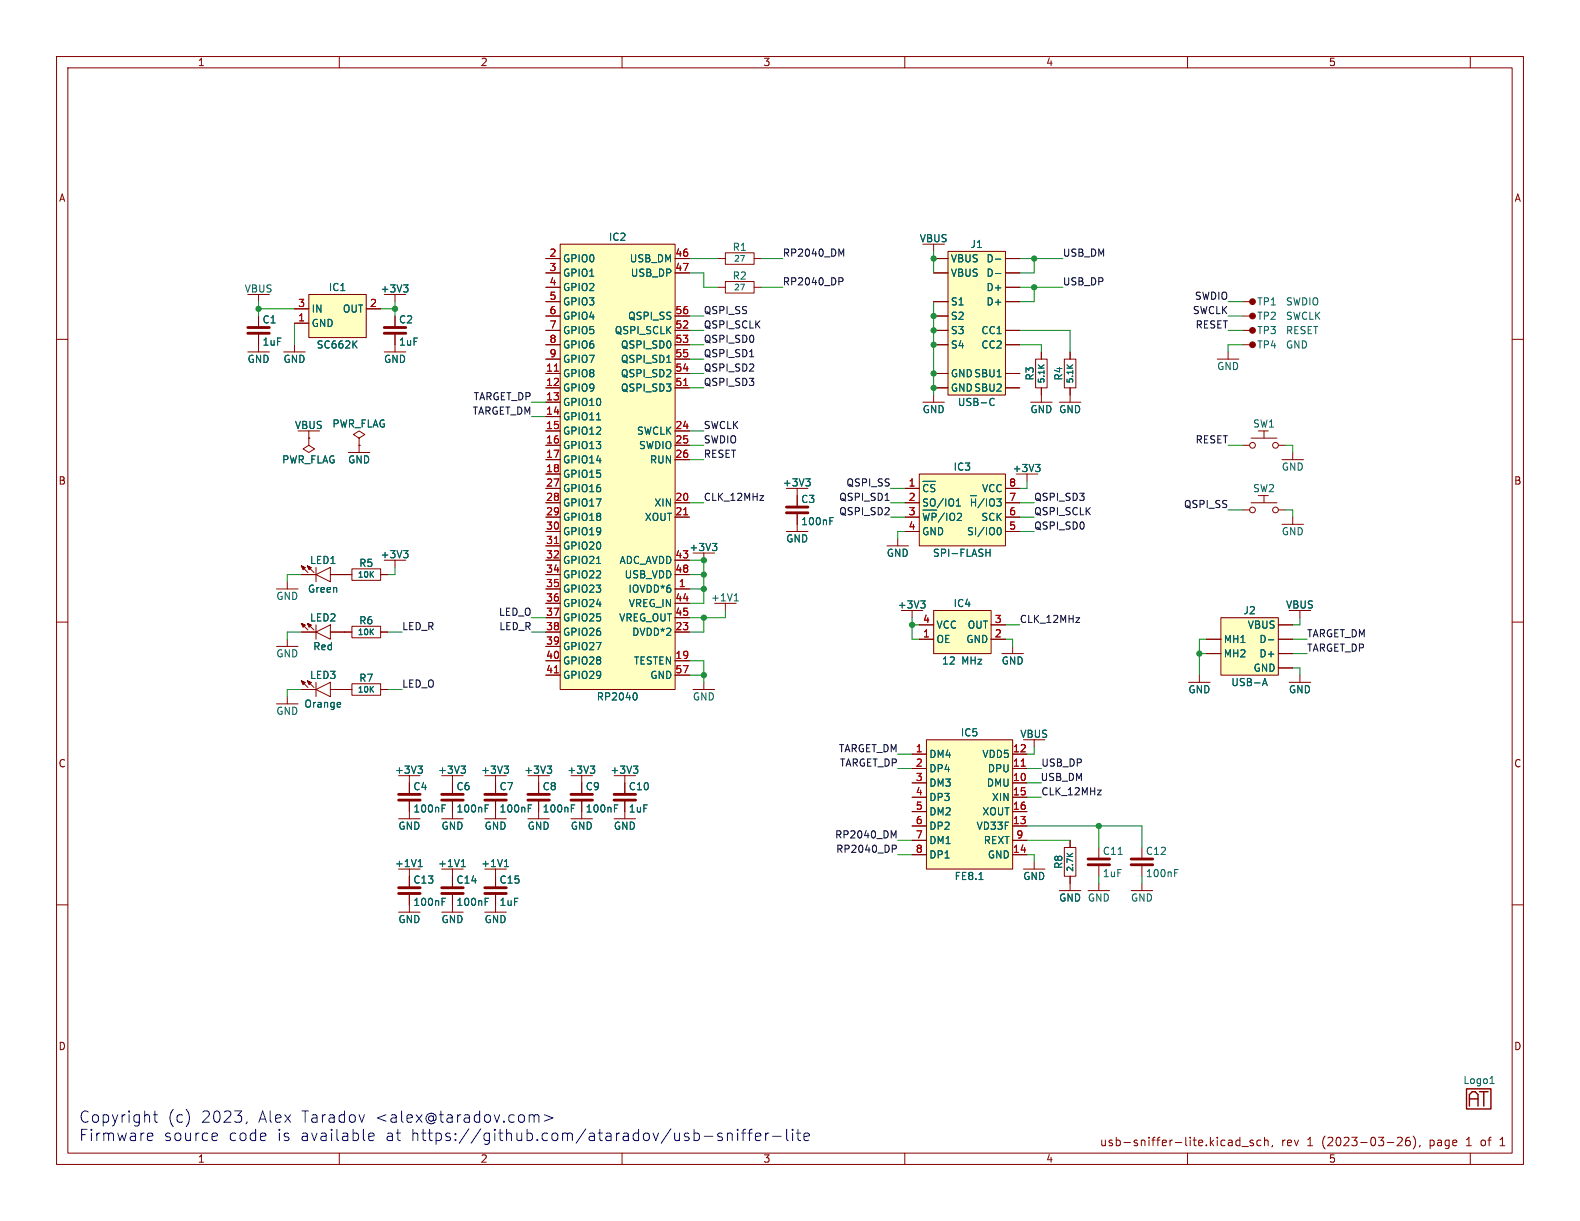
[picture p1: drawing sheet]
<svg xmlns="http://www.w3.org/2000/svg" width="279mm" height="216mm" viewBox="0 0 279 216" stroke-linecap="round" stroke-linejoin="round" font-family="sans-serif">
<g fill="none" stroke="#840000" stroke-width=".18">
<path d="M10 10h259.4v195.9h-259.4zM12 12h255.4v191.9h-255.4zM60 10v2M110 10v2M160 10v2M210 10v2M260 10v2M10 60h2M45.7 52.1v1.2M45.7 55.9v1.9M45.7 59.1v3.1M52.1 57.2h2.5"/>
<path d="M52.1 54.6h2.5M54.6 52.1h10.2v7.6h-10.2zM64.8 54.6h2.5M69.8 52.1v1.2M69.8 55.9v1.9M69.8 59.1v3.1M96.5 53.3h2.6M96.5 58.4h2.6M96.5 50.8h2.6M96.5 45.7h2.6M96.5 48.3h2.6M96.5 55.9h2.6"/>
<path d="M99.1 43.2h20.3v78.7h-20.3zM119.4 58.4h2.5M119.4 45.7h2.5M119.4 48.3h2.5M119.4 55.9h2.5M127 50.8h1.3M127 45.7h1.3M128.3 44.7h5v2h-5zM128.3 49.8h5v2h-5zM133.3 50.8h1.3M133.3 45.7h1.3M165.1 53.3h2.5"/>
<path d="M165.1 43.2v1.3M165.1 58.4h2.5M165.1 45.7h2.5M165.1 48.3h2.5M165.1 55.9h2.5M167.6 44.5h10.2v25.4h-10.2zM177.8 53.3h2.5M177.8 58.4h2.5M177.8 50.8h2.5M177.8 45.7h2.5M177.8 48.3h2.5M219.7 53.3h1.8"/>
<path d="M219.7 58.4h1.8M219.7 55.9h1.8M267.4 60h2M43.8 62.2h3.8M50.2 62.2h3.8M52.1 61v1.2M54.6 77.5v1.2l1 .7-1 .6-1-.6 1-.7M54.6 77.5h.1M54.6 76.2v1.3M63.5 77.5l1-.7-1-.6-1 .6 1 .7v1.2M63.5 78.7h.1M63.5 78.7v1.3"/>
<path d="M67.9 62.2h3.9M96.5 63.5h2.6M96.5 78.7h2.6M96.5 61h2.6M96.5 66h2.6M96.5 68.6h2.6M96.5 71.1h2.6M96.5 73.7h2.6M96.5 76.2h2.6M119.4 63.5h2.5M119.4 78.7h2.5M119.4 61h2.5"/>
<path d="M119.4 66h2.5M119.4 68.6h2.5M119.4 76.2h2.5M163.2 71.1h3.8M165.1 61h2.5M165.1 69.9v1.2M165.1 66h2.5M165.1 68.6h2.5M177.8 61h2.5M177.8 66h2.5M177.8 68.6h2.5M182.2 71.1h3.9"/>
<path d="M183.1 63.5h2.1v5.1h-2.1zM184.1 62.2v1.3M184.1 68.6v2.5M187.3 71.1h3.8M188.2 63.5h2v5.1h-2zM189.2 62.2v1.3M189.2 68.6v2.5M215.3 63.5h3.8M217.2 62.2v1.3M219.7 78.7h1.3M219.7 61h1.8M221.2 77.5h4.6"/>
<path d="M223.5 76.2v1.3M226.1 78.7h1.2M61.6 80h3.8M69.8 99.1v1.2M96.5 81.3h2.6M96.5 88.9h2.6M96.5 86.4h2.6M96.5 91.4h2.6M96.5 94h2.6M96.5 96.5h2.6M96.5 83.8h2.6M96.5 99.1h2.6"/>
<path d="M119.4 81.3h2.5M119.4 88.9h2.5M119.4 91.4h2.5M119.4 99.1h2.5M124.5 97.8v1.3M139.1 94h3.8M141 86.4v3.1M141 90.8v3.2M156.8 96.5h3.9M158.7 95.3v1.2M160 88.9h2.6M160 86.4h2.6"/>
<path d="M160 91.4h2.6M160 94h2.6M162.6 83.8h15.2v12.7h-15.2zM177.8 88.9h2.5M177.8 86.4h2.5M177.8 91.4h2.5M177.8 94h2.5M181.6 83.8v1.3M219.7 90.2h1.3M221.2 88.9h4.6M223.5 87.6v1.3M226.1 90.2h1.2"/>
<path d="M226.7 81.3h3.8M226.7 92.7h3.8M228.6 80v1.3M228.6 91.4v1.3M10 110h2M48.9 104.1h3.8M48.9 114.3h3.8M50.8 102.9v1.2M50.8 113v1.3M53.3 111.8h2.6M53.3 101.6h2.6M53.8 110.6l-.5-.4 .4 .6"/>
<path d="M53.8 100.4l-.5-.3 .4 .5M53.9 110.5l-.3 .4-.3-.7 .6 .3-.6-.3 1.2 1.2M53.9 100.4l-.3 .3-.3-.6 .6 .3-.6-.3 1.2 1.1M54.4 110.2l.3 .6M54.4 100.1l.3 .5M55 110.5l-.3 .4-.3-.7 .6 .3-.6-.3 1.1 1.2M55 100.4l-.3 .3-.3-.6 .6 .3-.6-.3 1.1 1.1M55.9 111.8l2.5-1.3v2.5zM55.9 101.6l2.5-1.3v2.6zM55.9 100.3v2.6M55.9 110.5v2.5M58.4 111.8h3.8"/>
<path d="M58.4 101.6h3.8M62.2 110.7h5.1v2.1h-5.1zM62.2 100.6h5.1v2h-5.1zM67.3 111.8h1.3M67.3 101.6h1.3M96.5 111.8h2.6M96.5 106.7h2.6M96.5 104.1h2.6M96.5 116.8h2.6M96.5 101.6h2.6M96.5 109.2h2.6M96.5 114.3h2.6"/>
<path d="M96.5 119.4h2.6M119.4 111.8h2.5M119.4 106.7h2.5M119.4 104.1h2.5M119.4 116.8h2.5M119.4 101.6h2.5M119.4 109.2h2.5M119.4 119.4h2.5M130.2 106.7h-1.9v1.3M161.3 108v1.2M162.6 113h2.5M162.6 110.5h2.5"/>
<path d="M165.1 108h10.2v7.6h-10.2zM175.3 113h2.5M175.3 110.5h2.5M177.2 115.6h3.8M179.1 114.3v1.3M212.1 119.4v1.3M213.4 115.6h2.5M213.4 113h2.5M215.9 109.2h10.2v10.2h-10.2zM226.1 115.6h2.5M226.1 113h2.5M226.1 118.1h2.5"/>
<path d="M226.1 110.5h2.5M229.9 108v1.2M229.9 119.4v1.3M267.4 110h2M48.9 124.5h3.8M50.8 123.2v1.3M53.3 121.9h2.6M53.8 120.8l-.5-.4 .4 .6M53.9 120.7l-.3 .4-.3-.7 .6 .3-.6-.3 1.2 1.2M54.4 120.4l.3 .6M55 120.7l-.3 .4-.3-.7 .6 .3-.6-.3 1.1 1.2M55.9 121.9l2.5-1.2v2.5z"/>
<path d="M55.9 120.7v2.5M58.4 121.9h3.8M62.2 120.9h5.1v2h-5.1zM67.3 121.9h1.3M72.4 137.2v3.1M80 137.2v3.1M87.6 137.2v3.1M95.2 137.2v3.1M102.9 137.2v3.1M110.5 137.2v3.1M122.6 121.9h3.8M124.5 120.7v1.2"/>
<path d="M161.3 133.4h2.5M161.3 138.4h2.5M161.3 135.9h2.5M163.8 130.8h15.3v22.9h-15.3zM179.1 133.4h2.5M179.1 138.4h2.5M179.1 135.9h2.5M182.9 130.8v1.3M210.2 120.7h3.8M228 120.7h3.8M10 160h2M70.5 144.8h3.8"/>
<path d="M72.4 141.6v3.2M72.4 158.1v3.2M74.3 153.7h-1.9v3.1M78.1 144.8h3.8M80 141.6v3.2M80 158.1v3.2M81.9 153.7h-1.9v3.1M85.7 144.8h3.8M87.6 141.6v3.2M87.6 158.1v3.2M89.5 153.7h-1.9v3.1M93.3 144.8h3.9"/>
<path d="M95.2 141.6v3.2M101 144.8h3.8M102.9 141.6v3.2M108.6 144.8h3.8M110.5 141.6v3.2M161.3 146.1h2.5M161.3 151.1h2.5M161.3 141h2.5M161.3 143.5h2.5M161.3 148.6h2.5M179.1 146.1h2.5M179.1 151.1h2.5"/>
<path d="M179.1 141h2.5M179.1 143.5h2.5M179.1 148.6h2.5M181 153.7h3.8M182.9 152.4v1.3M187.3 157.5h3.8M188.2 149.9h2v5h-2zM189.2 148.6v1.3M189.2 154.9v2.6M192.4 157.5h3.8M194.3 149.9v1.9M194.3 153v1.9"/>
<path d="M194.3 156.2v1.3M200 157.5h3.8M201.9 149.9v1.9M201.9 153v1.9M201.9 156.2v1.3M267.4 160h2M70.5 161.3h3.8M78.1 161.3h3.8M85.7 161.3h3.8M60 203.9v2M110 203.9v2M160 203.9v2"/>
<path d="M210 203.9v2M218.5 202.3l.3 .3 .5-.1M219.3 201.1v1.5M219.3 201.7l-.5-.1-.3 .3M219.6 202.7h1.2M221.6 201.7l-.3-.1-.3 .2 .1 .2 .5 .2v.3h-.6M223 201.7l-.5-.1-.2 .3v.4l.1 .2h.6M223.6 201.7l.2-.1 .4 .1 .1 .9M223.6 201.1v1.5M225 202.5l-.1 .3M247.1 201.2l.6-.1 .2 .1 .1 .3-1 1.1h1M249.3 201.1a.59 .59 0 0 0-.8 .6v.6l.2 .2 .4 .1 .2-.1 .1-.5-.1-.3h-.5l-.3 .3"/>
<path d="M249.9 200.9a1.72 1.72 0 0 1 0 2.3M251.1 202.5l-.1 .3M260 203.9v2"/>
<circle cx="221.5" cy="78.7" r=".51"/>
<circle cx="225.6" cy="78.7" r=".51"/>
<circle cx="221.5" cy="90.2" r=".51"/>
<circle cx="225.6" cy="90.2" r=".51"/>
</g>
<g fill="#840000" stroke="#840000" stroke-width=".18">
<circle cx="221.5" cy="53.3" r=".51"/>
<circle cx="221.5" cy="61" r=".51"/>
<circle cx="221.5" cy="58.4" r=".51"/>
<circle cx="221.5" cy="55.9" r=".51"/>
</g>
<g fill="#ffffc2" stroke="#ffffc2" stroke-width=".18">
<path d="M215.9 109.2h10.2v10.2h-10.2z"/>
<path d="M167.6 44.5h10.2v25.4h-10.2z"/>
<path d="M162.6 83.8h15.2v12.7h-15.2z"/>
<path d="M165.1 108h10.2v7.6h-10.2z"/>
<path d="M99.1 43.2h20.3v78.7h-20.3z"/>
<path d="M54.6 52.1h10.2v7.6h-10.2z"/>
<path d="M163.8 130.8h15.3v22.9h-15.3z"/>
</g>
<g fill="none" stroke="#006464" stroke-width=".18">
<path d="M71.4 50.4h.7l-.4 .5M71.9 50.9l.2 .2v.3l-.2 .2M176 45.8h1M176 48.4h1M62.6 60.8l.5 .7M63.1 60.3l-.7 .7M117.9 64.1h.7M175.3 70.5l.3-.1 .2 .2M175.8 71.6l-.2 .1-.3-.1M176.3 66.6h.8M71.4 97.4h.7l-.4 .4M71.9 97.8l.2 .3v.3l-.2 .2"/>
<path d="M126 96.1h.8l-.5 .5M126.5 96.6l.3 .2v.3l-.3 .3M142.5 84.7h.8l-.5 .4M143 85.1l.3 .3v.3l-.3 .2M146.8 91.5h.6M163.2 85.1h2.2M163.2 90.8l.4 1.2M164.1 85.8l-.4-.1-.3 .3M164.3 90.8l-.3 1.2M165.3 85.7h-.5l-.2 .2M165.5 91l-.2-.2h-.5v1.2M167 90.7l-1.1 1.6"/>
<path d="M167.4 90.8v1.2M168 91.2a.42 .42 0 0 1 .4-.5 .42 .42 0 0 1 .4 .5M169.1 89.5h.7M169.2 88.5l.3-.3v1.3M169.3 90.9l.5-.1 .2 .2M171.6 87.6h1.1M171.8 88.2v1.3M172.5 88.2v1.3M174 88.2l-1.1 1.6M174.4 97.7h.7M174.4 88.2v1.3M175 88.6a.42 .42 0 0 1 .4-.4 .42 .42 0 0 1 .4 .4"/>
<path d="M175.1 97.1v1.3M176.3 88.2h.8l-.5 .5M176.4 93.5l.2-.2a.68 .68 0 0 1 .5 .6 .68 .68 0 0 1-.5 .7l-.2-.3M183.1 82.1h.8l-.4 .5M183.7 82.6l.2 .2v.3l-.2 .3M129.8 106.3h.8M130.1 105.2l.1-.2v1.3M162.8 106.3h.8l-.4 .4M163.3 106.7l.3 .3v.3l-.3 .2M223.7 120l.4 1.2M224.3 113.1h.9M60.2 124.3v.2l-.6 .1"/>
<path d="M73.9 135.5h.8l-.4 .4M74.4 135.9l.3 .3v.3l-.3 .2M81.5 135.5h.8l-.4 .4M82.1 135.9l.2 .3v.3l-.2 .2M89.1 135.5h.8l-.4 .4M89.7 135.9l.2 .3v.3l-.2 .2M96.8 135.5h.7l-.4 .4M97.3 135.9l.2 .3v.3l-.2 .2M104.4 135.5h.8l-.5 .4M104.9 135.9l.3 .3v.3l-.3 .2M112 135.5h.8l-.4 .4M112.4 122.5a.79 .79 0 0 1 0 1.3"/>
<path d="M112.5 135.9l.3 .3v.3l-.3 .2M223.4 120.9h.6M74 153.2h.7M74.2 152.2l.1-.2v1.2M78.2 158.8h.6M78.2 142.3h.6M81.6 153.2h.7M81.8 152.2l.1-.2v1.2M85.8 158.8h.6M85.8 142.3h.6M89.2 153.2h.7M89.4 152.2l.2-.2v1.2"/>
<path d="M93.4 142.3h.6M101 142.3h.6M108.7 142.3h.6M173.1 155.5h.7M207.7 153.7h.6M263.5 191.6h.7"/>
</g>
<path d="M259.3 192.5h4.4v3.6h-4.4zM259.8 194.3h1.6M259.8 195.6v-2.1l.5-.5h.6l.5 .5v2.1M261.6 193h1.5M262.4 193v2.6" fill="none" stroke="#840000" stroke-width=".25"/>
<g fill="none" stroke="#840000" stroke-width=".5">
<path d="M43.8 58.9h3.8M43.8 57.9h3.8M67.9 58.9h3.9M67.9 57.9h3.9M139.1 90.7h3.8M139.1 89.7h3.8M70.5 158h3.8M70.5 157h3.8M70.5 141.5h3.8M70.5 140.5h3.8M78.1 158h3.8M78.1 157h3.8"/>
<path d="M78.1 141.5h3.8M78.1 140.5h3.8M85.7 158h3.8M85.7 157h3.8M85.7 141.5h3.8M85.7 140.5h3.8M93.3 141.5h3.9M93.3 140.5h3.9M101 141.5h3.8M101 140.5h3.8M108.6 141.5h3.8M108.6 140.5h3.8"/>
<path d="M192.4 152.9h3.8M192.4 151.9h3.8M200 152.9h3.8M200 151.9h3.8"/>
</g>
<path d="M98 65.6h.8M120.9 68.2h.7M98 96.1h.8M120.9 91h.7M98 119h.8M180.6 135.5h.7" fill="none" stroke="#a90000" stroke-width=".18"/>
<path d="M148.3 49.1h.5l.3 .3-.1 .3-.7 .1M148.8 44.9l.4-.9v1.3M156.5 88.5h.7M157.8 149.4h.5l.2 .3-.1 .3-.6 .1M158 147.8l.4-.9v1.3" fill="none" stroke="#0f0f0f" stroke-width=".18"/>
<g fill="none" stroke="#0000c2" stroke-width=".18">
<path d="M27.1 197.1h.8M27.4 196.4v1.8l.1 .1 .4 .1M43.7 198.3l-.2 .4M64.4 197.1l-.4 1.3M93.6 197.3a.5 .5 0 0 1 .8 .1M93.6 197.1v1.3M94.4 197.4l.3-.3 .5 .1 .1 1.2M94.4 197.4v1M96.3 197.1l1.5 .6-1.5 .6M130.4 199.7v.2M130.4 199.7v.1v.1M130.4 199.7l.1 .1-.1 .1"/>
<path d="M131.9 199.7l-.4 .1-.1 .2v1.7M133 199.7l-.4 .1-.1 .2v1.7M139.1 199.7v1.7l.3 .3M140.2 199.7v.2M140.2 199.7l-.1 .1 .1 .1M140.2 199.7l.1 .1-.1 .1M141.1 199.7v1.7l.1 .2 .4 .1M26.4 200.4h.5l.1 .4-.9 .2M26.9 201.6l-.5 .1M37.8 200.4h.6v.4l-.9 .2M38.4 201.6l-.6 .1M65.2 201l1-.2-.1-.4h-.6l-.3 .2 .1 1 .2 .1 .6-.1"/>
<path d="M124.5 200.9h1.6M127.7 200.4h-.5l-.3 .2 .1 .3 .7 .2 .1 .2-.1 .3-.2 .1-.6-.1M128.6 200.5a.5 .5 0 0 1 .9 .1v1.1M128.6 200.4v1.3M130.4 200.4v1.3M131.1 200.4h.8M132.3 200.4h.7M133.6 201l.9-.2-.1-.4h-.5l-.3 .2 .1 1 .2 .1 .5-.1M135.4 200.4v1.3M136 200.4a.51 .51 0 0 0-.6 .3M136.6 200.9h1.6M140.2 200.4v1.3"/>
<path d="M140.8 200.4h.8M142.2 201l.9-.2-.1-.4h-.6l-.2 .2 .1 1 .1 .1 .6-.1"/>
</g>
<g fill="none" stroke="#009600" stroke-width=".18">
<path d="M45.7 53.3v2.6M45.7 54.6h6.4M52.1 57.2v3.8M67.3 54.6h2.5M69.8 53.3v2.6M121.9 48.3h2.6v2.5h2.5M121.9 58.4h2.6M121.9 45.7h5.1M121.9 55.9h2.6M134.6 50.8h3.8M134.6 45.7h3.8M165.1 44.5v3.8"/>
<path d="M165.1 53.3v16.6M180.3 58.4h8.9v3.8M180.3 50.8h7.7M180.3 45.7h7.7M182.9 45.7v2.6h-2.6M182.9 50.8v2.5h-2.6M217.2 58.4h2.5M217.2 55.9h2.5M217.2 53.3h2.5M94 73.7h2.5M94 71.1h2.5M121.9 78.7h2.6"/>
<path d="M121.9 61h2.6M121.9 63.5h2.6M121.9 76.2h2.6M121.9 68.6h2.6M121.9 66h2.6M180.3 61h3.8v1.2M217.2 78.7h2.5M219.7 61h-2.5v1.2M227.3 78.7h1.3v1.3M121.9 99.1h2.6v7.6h-2.6M121.9 81.3h2.6M121.9 88.9h2.6"/>
<path d="M157.5 86.4h2.5M157.5 91.4h2.5M157.5 88.9h2.5M160 94h-1.3v1.3M180.3 91.4h2.6M180.3 94h2.6M180.3 88.9h2.6M181.6 85.1v1.3h-1.3M217.2 90.2h2.5M227.3 90.2h1.3v1.2M53.3 101.6h-2.5v1.3M53.3 111.8h-2.5v1.2"/>
<path d="M68.6 111.8h2.5M69.8 100.3v1.3h-1.2M94 109.2h2.5M94 111.8h2.5M121.9 116.8h2.6v3.9M121.9 119.4h2.6M121.9 104.1h2.6M121.9 101.6h2.6M124.5 109.2v2.6h-2.6M128.3 108v1.2h-6.4M161.3 109.2v3.8h1.3M161.3 110.5h1.3"/>
<path d="M177.8 113h1.3v1.3M177.8 110.5h2.5M212.1 115.6h1.3M213.4 113h-1.3v6.4M228.6 118.1h1.3v1.3M228.6 113h2.5M228.6 115.6h2.5M229.9 109.2v1.3h-1.3M53.3 121.9h-2.5v1.3M68.6 121.9h2.5M158.7 135.9h2.6M158.7 133.4h2.6"/>
<path d="M181.6 138.4h2.5M181.6 135.9h2.5M182.9 132.1v1.3h-1.3M158.7 151.1h2.6M158.7 148.6h2.6M181.6 151.1h1.3v1.3M181.6 146.1h20.3v3.8M181.6 148.6h7.6M181.6 141h2.5M194.3 146.1v3.8M194.3 154.9v1.3M201.9 154.9v1.3"/>
</g>
<g fill="#009600" stroke="#009600" stroke-width=".18">
<circle cx="194.3" cy="146.1" r=".46"/>
<circle cx="45.7" cy="54.6" r=".46"/>
<circle cx="69.8" cy="54.6" r=".46"/>
<circle cx="165.1" cy="45.7" r=".46"/>
<circle cx="182.9" cy="50.8" r=".46"/>
<circle cx="182.9" cy="45.7" r=".46"/>
<circle cx="165.1" cy="58.4" r=".46"/>
<circle cx="165.1" cy="61" r=".46"/>
<circle cx="165.1" cy="55.9" r=".46"/>
<circle cx="124.5" cy="104.1" r=".46"/>
<circle cx="124.5" cy="101.6" r=".46"/>
<circle cx="124.5" cy="99.1" r=".46"/>
<circle cx="165.1" cy="66" r=".46"/>
<circle cx="165.1" cy="68.6" r=".46"/>
<circle cx="212.1" cy="115.6" r=".46"/>
<circle cx="124.5" cy="119.4" r=".46"/>
<circle cx="124.5" cy="109.2" r=".46"/>
<circle cx="161.3" cy="110.5" r=".46"/>
</g>
<g font-size="2.8" fill="#0000c2">
<text x="14" y="198.7">Copyright</text>
<text x="14" y="201.9">Firmware</text>
<text x="28.9" y="201.9">source</text>
<text x="29.6" y="198.7">(c)</text>
<text x="35.5" y="198.7">2023,</text>
<text x="40.3" y="201.9">code</text>
<text x="45.5" y="198.7">Alex</text>
<text x="48.9" y="201.9">is</text>
<text x="52.9" y="201.9">available</text>
<text x="53.1" y="198.7">Taradov</text>
<text x="66.2" y="198.7">&lt;alex@taradov.com&gt;</text>
<text x="68" y="201.9">at</text>
<text x="72.4" y="201.9">https://github.com/ataradov/usb-sniffer-lite</text>
</g>
<g font-size="2.1" fill="#840000">
<text x="194.5" y="202.8">usb-sniffer-lite.kicad_sch,</text>
<text x="226.6" y="202.8">rev</text>
<text x="231.1" y="202.8">1</text>
<text x="233.8" y="202.8">(2023-03-26),</text>
<text x="252.9" y="202.8">page</text>
<text x="259.4" y="202.8">1</text>
<text x="262.1" y="202.8">of</text>
<text x="265.5" y="202.8">1</text>
</g>
<g font-size="1.8" fill="#840000">
<text x="35" y="11.8">1</text>
<text x="85" y="11.8">2</text>
<text x="135" y="11.8">3</text>
<text x="185" y="11.8">4</text>
<text x="235" y="11.8">5</text>
<text x="10.4" y="35.8">A</text>
<text x="267.8" y="35.8">A</text>
<text x="10.3" y="85.8">B</text>
<text x="267.7" y="85.8">B</text>
<text x="10.3" y="135.8">C</text>
<text x="267.7" y="135.8">C</text>
<text x="10.3" y="185.8">D</text>
<text x="267.7" y="185.8">D</text>
<text x="35" y="205.7">1</text>
<text x="85" y="205.7">2</text>
<text x="135" y="205.7">3</text>
<text x="185" y="205.7">4</text>
<text x="235" y="205.7">5</text>
</g>
<g font-size="1.8" fill="#a90000">
<text x="97.1" y="45.5">2</text>
<text x="119.4" y="45.5">46</text>
<text x="97.1" y="48">3</text>
<text x="97.1" y="50.5">4</text>
<text x="97.1" y="53.1">5</text>
<text x="119.4" y="48">47</text>
<text x="52.7" y="56.9">1</text>
<text x="52.7" y="54.4">3</text>
<text x="65.4" y="54.4">2</text>
<text x="97.1" y="55.6">6</text>
<text x="97.1" y="58.2">7</text>
<text x="119.4" y="58.2">52</text>
<text x="119.4" y="55.6">56</text>
<text x="96.5" y="65.8">11</text>
<text x="97.1" y="60.7">8</text>
<text x="97.1" y="63.2">9</text>
<text x="119.4" y="60.7">53</text>
<text x="119.4" y="65.8">54</text>
<text x="119.4" y="63.2">55</text>
<text x="96.5" y="68.3">12</text>
<text x="96.5" y="70.9">13</text>
<text x="119.4" y="68.3">51</text>
<text x="96.5" y="73.4">14</text>
<text x="96.5" y="75.9">15</text>
<text x="119.4" y="75.9">24</text>
<text x="96.5" y="78.5">16</text>
<text x="96.5" y="81">17</text>
<text x="96.5" y="83.6">18</text>
<text x="119.4" y="78.5">25</text>
<text x="119.4" y="81">26</text>
<text x="96.5" y="86.1">27</text>
<text x="96.5" y="88.6">28</text>
<text x="119.4" y="88.6">20</text>
<text x="160.6" y="86.1">1</text>
<text x="160.6" y="88.6">2</text>
<text x="178.4" y="88.6">7</text>
<text x="178.4" y="86.1">8</text>
<text x="96.5" y="91.2">29</text>
<text x="96.5" y="93.7">30</text>
<text x="119.4" y="91.2">21</text>
<text x="160.6" y="91.2">3</text>
<text x="160.6" y="93.7">4</text>
<text x="178.4" y="93.7">5</text>
<text x="178.4" y="91.2">6</text>
<text x="96.5" y="96.3">31</text>
<text x="96.5" y="98.8">32</text>
<text x="96.5" y="101.3">34</text>
<text x="119.4" y="98.8">43</text>
<text x="119.4" y="101.3">48</text>
<text x="96.5" y="103.9">35</text>
<text x="96.5" y="106.4">36</text>
<text x="119.4" y="106.4">44</text>
<text x="120" y="103.9">1</text>
<text x="96.5" y="109">37</text>
<text x="96.5" y="111.5">38</text>
<text x="119.4" y="111.5">23</text>
<text x="119.4" y="109">45</text>
<text x="163.2" y="112.8">1</text>
<text x="163.2" y="110.2">4</text>
<text x="175.9" y="112.8">2</text>
<text x="175.9" y="110.2">3</text>
<text x="96.5" y="114">39</text>
<text x="96.5" y="116.6">40</text>
<text x="96.5" y="119.1">41</text>
<text x="119.4" y="116.6">19</text>
<text x="119.4" y="119.1">57</text>
<text x="161.9" y="133.1">1</text>
<text x="161.9" y="135.6">2</text>
<text x="179.1" y="135.6">11</text>
<text x="179.1" y="133.1">12</text>
<text x="161.9" y="138.2">3</text>
<text x="161.9" y="140.7">4</text>
<text x="161.9" y="143.3">5</text>
<text x="179.1" y="138.2">10</text>
<text x="179.1" y="140.7">15</text>
<text x="179.1" y="143.3">16</text>
<text x="161.9" y="145.8">6</text>
<text x="161.9" y="148.3">7</text>
<text x="179.1" y="145.8">13</text>
<text x="179.7" y="148.3">9</text>
<text x="161.9" y="150.9">8</text>
<text x="179.1" y="150.9">14</text>
</g>
<g font-size="1.8" fill="#006464">
<text x="99.6" y="46.5">GPIO0</text>
<text x="107.6" y="42.7">IC2</text>
<text x="111.2" y="46.5">USB_DM</text>
<text x="129.5" y="44.5">R1</text>
<text x="162.6" y="43">VBUS</text>
<text x="168.1" y="46.5">VBUS</text>
<text x="171.6" y="44">J1</text>
<text x="174.3" y="46.5">D-</text>
<text x="43.2" y="51.9">VBUS</text>
<text x="58.1" y="51.6">IC1</text>
<text x="67.2" y="51.9">+3V3</text>
<text x="99.6" y="49.1">GPIO1</text>
<text x="99.6" y="51.6">GPIO2</text>
<text x="111.4" y="49.1">USB_DP</text>
<text x="129.5" y="49.6">R2</text>
<text x="168.1" y="49.1">VBUS</text>
<text x="174.3" y="51.6">D+</text>
<text x="174.3" y="49.1">D-</text>
<text x="46.4" y="57.3">C1</text>
<text x="55.1" y="58">GND</text>
<text x="55.1" y="55.4">IN</text>
<text x="60.5" y="55.4">OUT</text>
<text x="70.5" y="57.3">C2</text>
<text x="99.6" y="54.2">GPIO3</text>
<text x="99.6" y="56.7">GPIO4</text>
<text x="99.6" y="59.2">GPIO5</text>
<text x="108.6" y="59.2">QSPI_SCLK</text>
<text x="110.9" y="56.7">QSPI_SS</text>
<text x="168.1" y="54.2">S1</text>
<text x="168.1" y="56.7">S2</text>
<text x="168.1" y="59.2">S3</text>
<text x="173.4" y="59.2">CC1</text>
<text x="174.3" y="54.2">D+</text>
<text x="222.3" y="54.2">TP1</text>
<text x="222.3" y="59.2">TP3</text>
<text x="222.3" y="56.7">TP2</text>
<text x="227.3" y="54.2">SWDIO</text>
<text x="227.3" y="59.2">RESET</text>
<text x="227.3" y="56.7">SWCLK</text>
<text x="43.7" y="64.3">GND</text>
<text x="46.4" y="61.3">1uF</text>
<text x="50.1" y="64.3">GND</text>
<text x="55.9" y="61.8">SC662K</text>
<text x="67.9" y="64.3">GND</text>
<text x="70.5" y="61.3">1uF</text>
<text x="99.6" y="61.8">GPIO6</text>
<text x="99.6" y="64.3">GPIO7</text>
<text x="109.7" y="61.8">QSPI_SD0</text>
<text x="109.7" y="64.3">QSPI_SD1</text>
<text x="168.1" y="61.8">S4</text>
<text x="173.4" y="61.8">CC2</text>
<text x="215.2" y="65.6">GND</text>
<text x="222.3" y="61.8">TP4</text>
<text x="227.3" y="61.8">GND</text>
<text x="99.6" y="66.9">GPIO8</text>
<text x="99.6" y="69.4">GPIO9</text>
<text x="99.6" y="71.9">GPIO10</text>
<text x="109.7" y="69.4">QSPI_SD3</text>
<text x="109.7" y="66.9">QSPI_SD2</text>
<text x="168.1" y="66.9">GNDSBU1</text>
<text x="168.1" y="69.4">GNDSBU2</text>
<text x="169.3" y="71.9">USB-C</text>
<text x="182.9" y="67.3" transform="rotate(-90 182.9 67.3)">R3</text>
<text x="188" y="67.3" transform="rotate(-90 188 67.3)">R4</text>
<text x="52.1" y="76">VBUS</text>
<text x="58.7" y="75.8">PWR_FLAG</text>
<text x="99.6" y="74.5">GPIO11</text>
<text x="99.6" y="77">GPIO12</text>
<text x="112.5" y="77">SWCLK</text>
<text x="163.1" y="73.2">GND</text>
<text x="182.2" y="73.2">GND GND</text>
<text x="221.5" y="75.8">SW1</text>
<text x="49.8" y="82.1">PWR_FLAG</text>
<text x="61.5" y="82.1">GND</text>
<text x="99.6" y="79.6">GPIO13</text>
<text x="99.6" y="82.1">GPIO14</text>
<text x="112.9" y="79.6">SWDIO</text>
<text x="114.8" y="82.1">RUN</text>
<text x="168.6" y="83.4">IC3</text>
<text x="179" y="83.6">+3V3</text>
<text x="226.6" y="83.4">GND</text>
<text x="99.6" y="84.6">GPIO15</text>
<text x="99.6" y="87.2">GPIO16</text>
<text x="99.6" y="89.7">GPIO17</text>
<text x="115.6" y="89.7">XIN</text>
<text x="138.4" y="86.2">+3V3</text>
<text x="141.6" y="89.1">C3</text>
<text x="163.1" y="87.8">~{CS}</text>
<text x="163.1" y="89.7">SO/IO1</text>
<text x="173.5" y="87.2">VCC</text>
<text x="221.5" y="87.2">SW2</text>
<text x="99.6" y="92.3">GPIO18</text>
<text x="99.6" y="94.8">GPIO19</text>
<text x="113.9" y="92.3">XOUT</text>
<text x="141.6" y="93">100nF</text>
<text x="163.1" y="92.9">~{WP}/IO2</text>
<text x="163.1" y="94.8">GND</text>
<text x="170.9" y="94.8">SI/IO0</text>
<text x="171.4" y="90.3">~{H}/IO3</text>
<text x="173.4" y="92.3">SCK</text>
<text x="226.6" y="94.8">GND</text>
<text x="54.8" y="99.9">LED1</text>
<text x="63.5" y="100.4">R5</text>
<text x="67.2" y="98.9">+3V3</text>
<text x="99.6" y="97.3">GPIO20</text>
<text x="99.6" y="99.9">GPIO21</text>
<text x="109.4" y="99.9">ADC_AVDD</text>
<text x="121.9" y="97.6">+3V3</text>
<text x="139" y="96.1">GND</text>
<text x="156.8" y="98.6">GND</text>
<text x="164.9" y="98.6">SPI-FLASH</text>
<text x="48.8" y="106.2">GND</text>
<text x="54.4" y="105">Green</text>
<text x="99.6" y="102.4">GPIO22</text>
<text x="99.6" y="105">GPIO23</text>
<text x="99.6" y="107.5">GPIO24</text>
<text x="110.3" y="102.4">USB_VDD</text>
<text x="111" y="105">IOVDD*6</text>
<text x="111.1" y="107.5">VREG_IN</text>
<text x="125.7" y="106.5">+1V1</text>
<text x="158.7" y="107.8">+3V3</text>
<text x="168.6" y="107.5">IC4</text>
<text x="227.4" y="107.8">VBUS</text>
<text x="54.8" y="110">LED2</text>
<text x="63.5" y="110.6">R6</text>
<text x="99.6" y="110">GPIO25</text>
<text x="99.6" y="112.6">GPIO26</text>
<text x="109.4" y="110">VREG_OUT</text>
<text x="111.7" y="112.6">DVDD*2</text>
<text x="165.6" y="113.9">OE</text>
<text x="165.6" y="111.3">VCC</text>
<text x="170.8" y="113.9">GND</text>
<text x="171" y="111.3">OUT</text>
<text x="216.4" y="113.9">MH1</text>
<text x="219.8" y="108.8">J2</text>
<text x="220.5" y="111.3">VBUS</text>
<text x="222.6" y="113.9">D-</text>
<text x="48.8" y="116.4">GND</text>
<text x="55.3" y="115.1">Red</text>
<text x="99.6" y="115.1">GPIO27</text>
<text x="99.6" y="117.7">GPIO28</text>
<text x="112" y="117.7">TESTEN</text>
<text x="166.5" y="117.7">12</text>
<text x="170" y="117.7">MHz</text>
<text x="177.1" y="117.7">GND</text>
<text x="216.4" y="116.4">MH2</text>
<text x="221.6" y="118.9">GND</text>
<text x="222.6" y="116.4">D+</text>
<text x="53.8" y="125.3">Orange</text>
<text x="54.8" y="120.2">LED3</text>
<text x="63.5" y="120.7">R7</text>
<text x="99.6" y="120.2">GPIO29</text>
<text x="105.5" y="124">RP2040</text>
<text x="114.9" y="120.2">GND</text>
<text x="122.5" y="124">GND</text>
<text x="210.1" y="122.7">GND</text>
<text x="217.7" y="121.5">USB-A</text>
<text x="227.9" y="122.7">GND</text>
<text x="48.8" y="126.6">GND</text>
<text x="169.8" y="130.4">IC5</text>
<text x="180.4" y="130.6">VBUS</text>
<text x="69.8" y="137">+3V3</text>
<text x="77.4" y="137">+3V3</text>
<text x="85" y="137">+3V3</text>
<text x="92.6" y="137">+3V3</text>
<text x="100.3" y="137">+3V3</text>
<text x="107.9" y="137">+3V3</text>
<text x="164.3" y="134.2">DM4</text>
<text x="164.3" y="136.7">DP4</text>
<text x="173.6" y="134.2">VDD5</text>
<text x="174.6" y="136.7">DPU</text>
<text x="73" y="139.9">C4</text>
<text x="73" y="143.8">100nF</text>
<text x="80.7" y="139.9">C6</text>
<text x="80.7" y="143.8">100nF</text>
<text x="88.3" y="139.9">C7</text>
<text x="88.3" y="143.8">100nF</text>
<text x="95.9" y="139.9">C8</text>
<text x="95.9" y="143.8">100nF</text>
<text x="103.5" y="139.9">C9</text>
<text x="103.5" y="143.8">100nF</text>
<text x="111.1" y="139.9">C10</text>
<text x="111.1" y="143.8">1uF</text>
<text x="164.3" y="139.3">DM3</text>
<text x="164.3" y="141.8">DP3</text>
<text x="174.4" y="139.3">DMU</text>
<text x="175.3" y="141.8">XIN</text>
<text x="70.4" y="146.9">GND</text>
<text x="78" y="146.9">GND</text>
<text x="85.6" y="146.9">GND</text>
<text x="93.3" y="146.9">GND</text>
<text x="100.9" y="146.9">GND</text>
<text x="108.5" y="146.9">GND</text>
<text x="164.3" y="144.3">DM2</text>
<text x="164.3" y="146.9">DP2</text>
<text x="164.3" y="149.4">DM1</text>
<text x="172.6" y="146.9">VD33F</text>
<text x="173.6" y="144.3">XOUT</text>
<text x="173.8" y="149.4">REXT</text>
<text x="69.8" y="153.5">+1V1</text>
<text x="77.4" y="153.5">+1V1</text>
<text x="85" y="153.5">+1V1</text>
<text x="164.3" y="152">DP1</text>
<text x="168.8" y="155.8">FE8.1</text>
<text x="174.6" y="152">GND</text>
<text x="180.9" y="155.8">GND</text>
<text x="188" y="153.7" transform="rotate(-90 188 153.7)">R8</text>
<text x="195" y="151.3">C11</text>
<text x="195" y="155.3">1uF</text>
<text x="202.6" y="151.3">C12</text>
<text x="202.6" y="155.3">100nF</text>
<text x="73" y="156.4">C13</text>
<text x="73" y="160.3">100nF</text>
<text x="80.7" y="156.4">C14</text>
<text x="80.7" y="160.3">100nF</text>
<text x="88.3" y="156.4">C15</text>
<text x="88.3" y="160.3">1uF</text>
<text x="187.2" y="159.6">GND GND</text>
<text x="187.2" y="159.6">GND</text>
<text x="199.9" y="159.6">GND</text>
<text x="70.4" y="163.4">GND</text>
<text x="78" y="163.4">GND</text>
<text x="85.6" y="163.4">GND</text>
<text x="258.7" y="191.8">Logo1</text>
</g>
<g font-size="1.8" fill="#0f0f0f">
<text x="138.4" y="45.5">RP2040_DM</text>
<text x="188" y="45.5">USB_DM</text>
<text x="138.4" y="50.5">RP2040_DP</text>
<text x="188" y="50.5">USB_DP</text>
<text x="211.2" y="53.1">SWDIO</text>
<text x="124.5" y="58.2">QSPI_SCLK</text>
<text x="124.5" y="55.6">QSPI_SS</text>
<text x="210.8" y="55.6">SWCLK</text>
<text x="211.3" y="58.2">RESET</text>
<text x="124.5" y="60.7">QSPI_SD0</text>
<text x="124.5" y="65.8">QSPI_SD2</text>
<text x="124.5" y="63.2">QSPI_SD1</text>
<text x="83.6" y="70.9">TARGET_DP</text>
<text x="124.5" y="68.3">QSPI_SD3</text>
<text x="83.5" y="73.4">TARGET_DM</text>
<text x="124.5" y="75.9">SWCLK</text>
<text x="124.5" y="78.5">SWDIO</text>
<text x="124.5" y="81">RESET</text>
<text x="211.3" y="78.5">RESET</text>
<text x="124.5" y="88.6">CLK_12MHz</text>
<text x="148.3" y="88.6">QSPI_SD1</text>
<text x="149.6" y="86.1">QSPI_SS</text>
<text x="182.9" y="88.6">QSPI_SD3</text>
<text x="209.2" y="89.9">QSPI_SS</text>
<text x="148.3" y="91.2">QSPI_SD2</text>
<text x="182.9" y="93.7">QSPI_SD0</text>
<text x="182.9" y="91.2">QSPI_SCLK</text>
<text x="71.1" y="111.5">LED_R</text>
<text x="88.1" y="109">LED_O</text>
<text x="88.2" y="111.5">LED_R</text>
<text x="180.3" y="110.2">CLK_12MHz</text>
<text x="231.1" y="112.8">TARGET_DM</text>
<text x="231.1" y="115.3">TARGET_DP</text>
<text x="71.1" y="121.7">LED_O</text>
<text x="148.2" y="133.1">TARGET_DM</text>
<text x="148.4" y="135.6">TARGET_DP</text>
<text x="184.1" y="135.6">USB_DP</text>
<text x="184" y="138.2">USB_DM</text>
<text x="184.1" y="140.7">CLK_12MHz</text>
<text x="147.6" y="148.3">RP2040_DM</text>
<text x="147.7" y="150.9">RP2040_DP</text>
</g>
<g font-size="1.4" fill="#006464">
<text x="129.8" y="46.4">27</text>
<text x="129.8" y="51.5">27</text>
<text x="184.8" y="67.8" transform="rotate(-90 184.8 67.8)">5.1K</text>
<text x="189.9" y="67.8" transform="rotate(-90 189.9 67.8)">5.1K</text>
<text x="63.2" y="102.3">10K</text>
<text x="63.2" y="112.5">10K</text>
<text x="63.2" y="122.6">10K</text>
<text x="189.9" y="154.2" transform="rotate(-90 189.9 154.2)">2.7K</text>
</g>
</svg>
